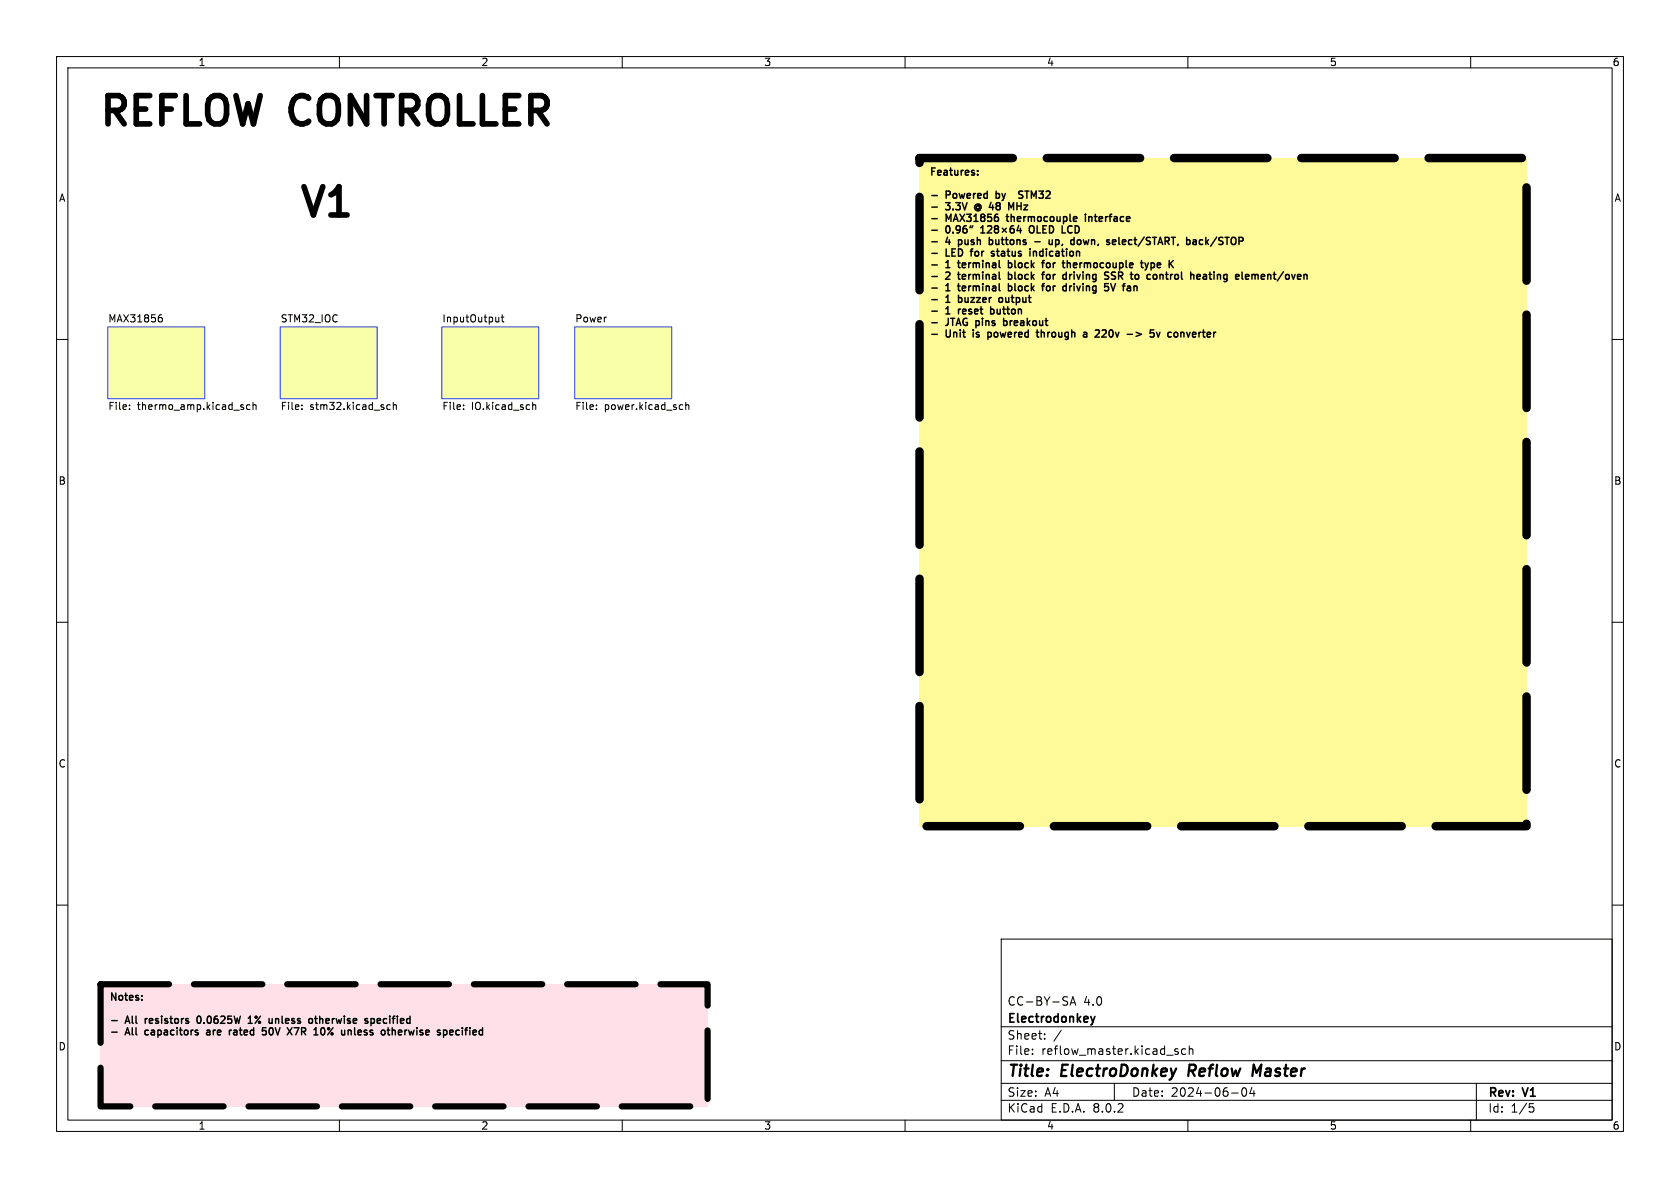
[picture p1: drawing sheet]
<svg xmlns="http://www.w3.org/2000/svg" width="297mm" height="210mm" viewBox="0 0 297 210" stroke-linecap="round" stroke-linejoin="round" font-family="sans-serif">
<g fill="none" stroke="#000" stroke-width=".18">
<path d="M10 10h277v190h-277zM12 12h273v186h-273zM60 10v2M110 10v2M160 10v2M210 10v2M260 10v2M10 60h2M285 60h2M10 110h2M285 110h2M10 160h2"/>
<path d="M285 160h2M177 166h108v32h-108zM188.5 176.2l.2 .1M188.7 177.1v.5M189.2 177.7l.5-1.5 .5 1.5M189.3 177.3h.7M60 198v2M110 198v2M160 198v2M177 194.5h108M177 191.5h108M177 187.5h108"/>
<path d="M177 181.5h108M182.5 186.3v.1M182.5 185.5v.1M184.7 183.6v.1M184.7 182.8v.1M187.6 182.1l-1.3 2M197 191.5v3M208.2 185.5l-.3-.1-.2 .2v.2l.5 .2v.3h-.5M209.6 185.5l-.4-.1-.3 .3v.4l.1 .2h.6M210 198v2M210.2 185.5l.3-.1 .3 .1 .1 .9M210.2 184.9v1.5"/>
<path d="M217.7 193.2h1.2M219.7 192.4l.2-.1a.81 .81 0 0 1 .6 .6 .81 .81 0 0 1-.3 .8l-.2 .1a.81 .81 0 0 1-.3-1.4zM221.3 192.2l-.3 1.1h.9M221.7 192.8v1M260 198v2M261 191.5v6.5M270.4 195.1h.7M270.5 195.7h.4l.3 .3-.2 .5-.5 .1"/>
</g>
<path d="M210.3 188.2l-.2 2M223 188.2l-.9 1.4-.5-1.4-.2 2" fill="none" stroke="#000" stroke-width=".4"/>
<path d="M192.8 179.7l.4 1M193.6 179.7l-.4 1M193.2 180.7l-.1 .3" fill="none" stroke="#000" stroke-width=".3"/>
<g fill="#f9ffa9" stroke="#f9ffa9" stroke-width=".18">
<path d="M78.1 57.8h17.1v12.7h-17.1z"/>
<path d="M19 57.8h17.2v12.7h-17.2z"/>
<path d="M49.5 57.8h17.2v12.7h-17.2z"/>
<path d="M101.6 57.8h17.1v12.7h-17.1z"/>
</g>
<path d="M162.6 27.9h107.3v118.2h-107.3z" fill="#fffa99"/>
<path d="M17.8 174h107.3v21.6h-107.3z" fill="#ffe0e8"/>
<path d="M19 57.8h17.2v12.7h-17.2zM49.5 57.8h17.2v12.7h-17.2zM78.1 57.8h17.1v12.7h-17.1zM101.6 57.8h17.1v12.7h-17.1z" fill="none" stroke="#283fff" stroke-width=".18"/>
<g fill="none" stroke="#000" stroke-width=".18">
<path d="M28.2 56.1h.3l.2 .3-.1 .4-.4 .1M28.3 55.6h.3M88.2 56.1v.8M88.2 56.8l-.4 .1M88.6 56.1h.5M88.8 55.6v1.1l.3 .2M22.9 72.3v.1M22.9 71.6v.1M43 72v.3M44.2 71.6l-.4-.1-.2 .3 .1 .5h.5M44.7 71.7l.2-.2 .3 .1 .1 .8M44.7 71.1v1.3"/>
<path d="M53.4 72.3v.1M53.4 71.6v.1M68.4 72.2l.2 .2 .4-.1M69 71.6l-.4-.1-.2 .3M69.5 71.7l.2-.2 .3 .1 .1 .8M69.5 71.1v1.3M82 72.3v.1M82 71.6v.1M94.2 71.1v1.3M94.2 71.7l.2-.2 .3 .1v.8M105.4 72.3v.1M105.4 71.6v.1"/>
<path d="M120.3 71.5l.4 .1M120.7 72.3l-.4 .1M121.2 71.7l.2-.2 .3 .1 .1 .8M121.2 71.1v1.3"/>
</g>
<path d="M162.6 27.9h107.3v118.2h-107.3z" fill="none" stroke="#000" stroke-width="1.5" stroke-dasharray="16.5 6"/>
<g fill="none" stroke="#000" stroke-width=".25">
<path d="M164.7 34.6h1M164.7 36.6h1M164.7 38.7h1M165.3 29.7h-.6v1.3M167.3 39.1v-1.2l.4 .9 .4-.9v1.2M167.9 33.9l-.6-.1v1.2M168.1 29.7v1.1M168.5 39.1l.5-1.2 .4 1.2M169.7 37.9l.8 1.2M170.1 35.8l.4 1.3 .5-1.3M170.5 37.9l-.8 1.2M170.9 37.9h.8l-.4 .5"/>
<path d="M172.4 38l.1-.1v1.2M172.5 36.2a.59 .59 0 0 0 .2 1M172.8 30.8v.2M172.8 30.2v.1M173.7 39.9v1.3M174.5 33.8v1.2M175.2 35.8l-.3 .9M176.1 33.8v1.2M176.1 35h.1M176.2 34.2l-.1 .1M178 37.9v1.1M178.3 35.8v1.3"/>
<path d="M178.8 37.9v1.2M179.2 35.8v1.3M179.8 35.8v1.3M180.5 35.8v1.3M180.8 33.8h-.5l-.1 .1v.4l.5 .2 .1 .3-.2 .2h-.5M181.2 33.8h.7M181.5 33.8v1.2M182.3 35v-1.2l.5 .9 .4-.9v1.2M183.4 39.9v1.3M183.7 33.8h.7l-.4 .5M184.4 39.9v1.3M184.9 33.9l.2-.1 .5 .1"/>
<path d="M185.5 39.9v1.3M187.8 39.9v1.3M189.2 37.9v1.1M190.1 39.9v1.3M191.9 37.9v.1M191.9 38.3v.8M193.6 37.9v1.1M196.5 37.9l-.3 .1M164.7 40.7h1M164.7 42.7h1M164.7 44.8h1M164.7 46.8h1"/>
<path d="M164.7 48.9h1M164.7 50.9h1M164.7 53h1M164.7 55h1M164.7 57.1h1M164.7 59.1h1M167.2 40.4l.1 .5 .2 .3 .3-.1 .1-.7M167.3 44v1.3M167.3 58.3v1M167.5 41.9l-.3 .9M167.6 46v1.3M167.6 50.1v1.3"/>
<path d="M167.6 52.2v1.3M167.6 54.2v1.3M167.6 56.3v.9M168 58.3v1M168.1 56.3h.7M168.4 56.3v1.2M168.5 41.1v.1M168.9 44h-.6v1.3M169 40.5l.3 .2h.2l.3-.2M169 57.5l.4-1.2 .5 1.2M169.3 48.5h.5M169.3 50.6h.5"/>
<path d="M169.4 42.4v1.3M169.4 46v1.1M169.4 48.1v1.1M169.4 50.1v1.1M169.4 52.2v1.3M169.4 54.6v.9M169.4 43.2h.2M169.4 53.4l.2 .1M169.5 54.8l-.1 .1M169.6 42.4h-.2M169.8 40.2a.84 .84 0 0 1-.4 1h-.3M169.8 44h-.4v1.3"/>
<path d="M170.2 40.5v.4l.3 .3h.2l.3-.3-.2-.4M170.4 40.5l-.2 .1M170.4 58.3v1.1M172 58.7v.9M172.8 42v1.2M173.4 41.2h.7M173.4 54.2v1.1M174.6 58.7v1.3M174.9 42v1.2M174.9 42.4h.4l.1 .1M175.1 54.2v1.3M175.3 40.5l-.8 .7h.8"/>
<path d="M175.3 59.3l-.3 .3-.4-.1M175.4 44.4l-.1 .2v.2l.4 .1 .1 .2-.2 .2-.3-.1M175.4 43.1l-.1 .1h-.4M175.7 55.4l-.2 .1-.4-.1M176 40.5l-.2 .2v.2l.2 .3h.3l.2-.3v-.2l-.2-.2M176.3 44v1.1M176.6 46v1.1M176.6 48.1v1.1M176.6 50.1v1.1M176.6 52.7v.6l.2 .2 .4-.2M177.2 42v1M177.2 40.3l.7 .8"/>
<path d="M177.4 54.2v1.1M177.4 56.3v1.2M177.9 42v1M177.9 40.3l-.7 .8M178 57.4l-.2 .1h-.4M178.2 54.2v1.1M178.2 44v1.1M178.3 46v1.3M178.3 48.1v1.3M178.3 50.1v1.3M178.3 48.6l.3-.1 .2 .1M178.3 50.6h.3l.2 .1"/>
<path d="M178.6 40.5v.4l.2 .3 .4-.1 .1-.5M178.8 49.2l-.2 .2-.3-.1M178.8 47.2l-.2 .1h-.3M178.8 51.3l-.2 .1-.3-.1M178.9 52.2v1.1M179.4 46v1.1M179.4 48.1v1.1M179.4 50.1v1.1M180.4 40.3v.9M181.6 56.3v1.2M181.8 58.3v1.3M182 40.8a.42 .42 0 0 0 .2 .3 .42 .42 0 0 0 .4 0"/>
<path d="M182 52.2v1.1M182.3 46v1.3M182.3 48.1v1.3M182.3 50.1v1.3M182.7 44.4v.9M182.9 44.4l.3 .1M182.9 42.7h1M183.4 58.3v1.1M183.4 59.5l.3 .1M184.1 58.3v1.3M184.1 48.5h.5M184.1 50.6h.5"/>
<path d="M184.4 44v1.3M184.5 48.1h.1M184.5 50.1h.1M184.9 56.3v1.1M185 44v.1M185.1 46.6l-.1 .5 .1 .2h.3M185.4 48.5l-.3 .1-.1 .2 .1 .4 .3 .2M185.4 50.6h-.3l-.1 .2 .1 .5 .3 .1M185.5 42.4v.8h.3l.2-.1M186 42.4v.8M186.6 43.2h.5M186.6 42.4v1.3"/>
<path d="M187.8 44v1.1M188 46v1.1M188.5 48.1v1.3M188.5 50.1v1.3M188.7 46v1.3M188.7 40.6l.2 .4M189.1 48.5v.9M189.1 50.6v.8M189.2 46.5v.8M189.5 48.5l-.4 .3M189.5 50.6l-.4 .2M189.5 58.3v1.3"/>
<path d="M189.9 42v1.2M191 42.5v.6l-.3 .1M192.1 58.8v.8M192.1 59.5l-.1 .1M192.1 59l-.1 .1M193.6 58.4l.2-.1 .4 .1 .2 .2-.1 .3M194.8 58.4l.5-.1 .3 .4-.8 .9h.8M196.2 58.4l.2-.1 .3 .1M196.4 50.1l.4 1.3 .4-1.3M197.2 49l-.2 .4-.5-.1M197.8 48.1v1.3M197.8 42v1l.2 .2"/>
<path d="M199.1 46v1.1M200 48.1v1.1M200.7 42v1M200.8 58.7l1 .4-1 .4M201 50.6v.8M201.8 46v1.1M202.3 41.9l-1.1 1.6M202.4 46.5l.3 .8M202.7 47.3l-.3 .4M203 46.5l-.3 .8M203.4 42h-.5l-.2 .1M203.5 47.3h.4"/>
<path d="M203.5 46.5v1.2M203.7 42h.8M203.9 46.5h-.4M204 58.3h-.6l-.1 .6M204.1 42v1.2M204.5 58.7l.3 .9 .3-.9M204.7 43.2l.4-1.2 .5 1.2M205.6 48.7v.7M206.2 48.1v1.1M206.6 42.1l-.6-.1v1.2M206.7 46v1.3M207.1 42h.7"/>
<path d="M207.4 46l-.7 .8M207.4 42v1.2M208.9 48.1v1.1M209.8 42v1.2M209.8 58.7l.3 .9M210.5 48.1v1.3M211.1 42.4h.2l.2 .2v.6M211.5 42.7h-.4M211.5 43.2h-.4M212.6 42.4h-.3l-.3 .2 .1 .6h.5M212.7 58.3v1.1M212.9 48.5l.3 .1 .1 .8"/>
<path d="M213.2 42v1.2M213.3 48.8l-.4 .1M213.3 49.3l-.4 .1M213.7 48.5h.5M213.9 48.1v1.1l.3 .2M214.6 48.1v.1M215.1 41.9l-1.1 1.6M216.2 42h-.5l-.2 .1M216.6 42h.7M216.9 42v1.2M217.7 42.1l.3-.1 .4 .1M219.6 48.1v1.1"/>
<path d="M219.7 42.1l-.7-.1v1.2M221.4 48.6l.3-.1 .2 .2M221.9 48.7l.2-.2 .3 .1v.8M221.9 48.7v.7M225.3 48.1v1.1M226.9 48l-1.1 1.7M20.5 175.5v1.3l-.7-1.3v1.3M22.2 175.5v1.1M23.4 179.6v1.1M24 179.6v1.1M28.6 179.6v.1M30.2 179.6v1.1"/>
<path d="M35.4 179.7l-.2-.1a.68 .68 0 0 0-.4 .7 .68 .68 0 0 0 .4 .6l.2-.1M36.7 179.7l.2-.1 .3 .1M38.4 179.6l-.4 .1M39 179.7l.2-.1 .5 .1M40.9 179.6h-.6v.6M41.4 179.6l.3 1.3M42.5 179.6l-.3 1.3M43.9 180l.3-.4v1.3M45.1 179.8l.2-.2 .2 .2M46.1 179.6l-1 1.3M49.9 179.6v1.1M55.8 179.6v1.1l.3 .2"/>
<path d="M56.5 179.6v1.3M60.9 179.6v.1M68.9 179.6v.1M69.8 179.6l-.3 .2M70.2 179.6v.1M72.5 179.6v1.3M19.8 180.4h.9M19.8 182.5h.9M22.1 180.9l.4-1.3 .5 1.3M22.1 182.9l.4-1.2 .5 1.2M23.4 181.7v1.1M24 181.7v1.1"/>
<path d="M25.7 180.1v.8M25.7 182.2v.6M25.7 180.2v.1M31.9 181.7v1.1M37 182.2l.1 .1M37.1 182.4l-.4 .1-.2 .1 .2 .3h.4M41.8 182.5h-.3l-.2 .1v.3h.5M42.5 181.7v1.1M43.9 180.9h.7M44.8 181.7v1.2M46.4 181.7v.6M47 182.2l.1 .5-.3 .2"/>
<path d="M47.6 182.2l.1 .6 .3 .1M48.7 181.7l.4 1.2 .4-1.2M48.7 180.1v.8M49.2 180.1h-.3l-.2 .1M50.8 181.7l.8 1.2M51.6 181.7l-.8 1.2M52.8 181.7l-.5 1.2M53.3 181.7v1.2M55.6 180.1h.5M55.7 181.9l.2-.2v1.2M56.7 180.1l-.2 .1M58.9 181.7l-1 1.2"/>
<path d="M62.7 181.7v1.1l.2 .1M63.4 182.2l-.1 .6 .2 .1h.2M63.9 182.4l-.6 .1M66 180.1l.2 .2v.4l-.2 .2M67.1 180.1h-.2l-.2 .1v.6l.4 .1M67.3 180.4l-.6 .1M68.6 181.7v1.1M69.3 181.7v1.2M70.4 182.3l.1 .6h.5M81.2 182.2l-.4-.1-.2 .2 .1 .6h.5M81.7 181.7v.1M82.6 181.7l-.3 .2"/>
<path d="M83.1 181.7v.1M85.3 181.7v1.2"/>
</g>
<path d="M17.8 174h107.3v21.6h-107.3z" fill="none" stroke="#000" stroke-width="1.1" stroke-dasharray="12.1 4.4"/>
<g font-size="7">
<text x="16.9" y="23.6">REFLOW CONTROLLER</text>
<text x="52.3" y="39.7">V1</text>
</g>
<g font-size="2.8">
<text x="178" y="190.9">Title:</text>
<text x="187.7" y="190.9">ElectroDonkey</text>
<text x="210.9" y="190.9">Reflow</text>
<text x="223.1" y="190.9">Master</text>
</g>
<g font-size="2.1">
<text x="178" y="178">CC-BY-SA</text>
<text x="191.5" y="178">4.0</text>
<text x="178" y="184">Sheet:</text>
<text x="178" y="181.2">Electrodonkey</text>
<text x="178" y="186.7">File:</text>
<text x="184.1" y="186.7">reflow_master.kicad_sch</text>
<text x="178" y="196.9">KiCad</text>
<text x="178" y="194.1">Size:</text>
<text x="184.7" y="194.1">A4</text>
<text x="185.7" y="196.9">E.D.A.</text>
<text x="193.3" y="196.9">8.0.2</text>
<text x="200" y="194.1">Date:</text>
<text x="207" y="194.1">2024-06-04</text>
<text x="263" y="194.3">Rev:</text>
<text x="263" y="196.9">Id:</text>
<text x="267.1" y="196.9">1/5</text>
<text x="269.4" y="194.3">V1</text>
</g>
<g font-size="1.8">
<text x="35" y="11.9">1</text>
<text x="85" y="11.9">2</text>
<text x="135" y="11.9">3</text>
<text x="185" y="11.9">4</text>
<text x="235" y="11.9">5</text>
<text x="285" y="11.9">6</text>
<text x="10.3" y="35.9">A</text>
<text x="164.3" y="31.7">Features:</text>
<text x="167.3" y="35.8">Powered</text>
<text x="176.6" y="35.8">by</text>
<text x="181.7" y="35.8">STM32</text>
<text x="285.3" y="35.9">A</text>
<text x="167.3" y="37.8">3.3V</text>
<text x="167.3" y="39.9">MAX31856</text>
<text x="172.9" y="37.8">@ 48</text>
<text x="178.6" y="39.9">thermocouple</text>
<text x="179.9" y="37.8">MHz</text>
<text x="183.1" y="41.9">OLED</text>
<text x="189.3" y="41.9">LCD</text>
<text x="192.9" y="39.9">interface</text>
<text x="167.3" y="43.9">4</text>
<text x="167.3" y="46">LED</text>
<text x="170" y="43.9">push</text>
<text x="172.2" y="46">for</text>
<text x="175.9" y="43.9">buttons</text>
<text x="176.4" y="46">status</text>
<text x="183.7" y="46">indication</text>
<text x="187.5" y="43.9">up,</text>
<text x="191.9" y="43.9">down,</text>
<text x="198.8" y="43.9">select/START,</text>
<text x="213.4" y="43.9">back/STOP</text>
<text x="167.3" y="48">1</text>
<text x="167.3" y="50.1">2</text>
<text x="167.3" y="52.1">1</text>
<text x="170" y="48">terminal</text>
<text x="170" y="50.1">terminal</text>
<text x="170" y="52.1">terminal</text>
<text x="179.3" y="48">block</text>
<text x="179.3" y="50.1">block</text>
<text x="179.3" y="52.1">block</text>
<text x="185.9" y="48">for</text>
<text x="185.9" y="50.1">for</text>
<text x="185.9" y="52.1">for</text>
<text x="190" y="48">thermocouple</text>
<text x="190" y="50.1">driving</text>
<text x="190" y="52.1">driving</text>
<text x="197.9" y="50.1">SSR</text>
<text x="197.9" y="52.1">5V</text>
<text x="203.1" y="50.1">to</text>
<text x="204.4" y="48">type</text>
<text x="206.4" y="50.1">control</text>
<text x="209.8" y="48">K</text>
<text x="214.6" y="50.1">heating</text>
<text x="223.1" y="50.1">element/oven</text>
<text x="19" y="57.1">MAX31856</text>
<text x="49.5" y="57.1">STM32_IOC</text>
<text x="78.1" y="57.1">InputOutput</text>
<text x="101.6" y="57.1">Power</text>
<text x="167.3" y="54.2">1</text>
<text x="167.3" y="56.2">1</text>
<text x="167.3" y="58.3">JTAG pins</text>
<text x="170" y="54.2">buzzer</text>
<text x="170" y="56.2">reset</text>
<text x="176.2" y="56.2">button</text>
<text x="177.7" y="54.2">output</text>
<text x="178.5" y="58.3">breakout</text>
<text x="167.3" y="60.3">Unit</text>
<text x="172.6" y="60.3">is</text>
<text x="175.7" y="60.3">powered</text>
<text x="184.9" y="60.3">through</text>
<text x="193.7" y="60.3">a</text>
<text x="196.3" y="60.3">220v</text>
<text x="202.3" y="60.3">-&gt;</text>
<text x="207" y="60.3">5v</text>
<text x="210.6" y="60.3">converter</text>
<text x="19" y="72.8">File:</text>
<text x="24.3" y="72.8">thermo_amp.kicad_sch</text>
<text x="49.5" y="72.8">File:</text>
<text x="54.8" y="72.8">stm32.kicad_sch</text>
<text x="78.1" y="72.8">File:</text>
<text x="83.3" y="72.8">IO.kicad_sch</text>
<text x="101.6" y="72.8">File:</text>
<text x="106.8" y="72.8">power.kicad_sch</text>
<text x="10.3" y="85.9">B</text>
<text x="285.3" y="85.9">B</text>
<text x="10.3" y="135.9">C</text>
<text x="285.3" y="135.9">C</text>
<text x="19.3" y="177.5">Notes:</text>
<text x="10.3" y="185.9">D</text>
<text x="22.3" y="181.6">All</text>
<text x="22.3" y="183.7">All</text>
<text x="26.2" y="181.6">resistors</text>
<text x="26.2" y="183.7">capacitors</text>
<text x="35.9" y="181.6">0.0625W</text>
<text x="37.6" y="183.7">are</text>
<text x="42.1" y="183.7">rated</text>
<text x="45.5" y="181.6">1%</text>
<text x="48.5" y="183.7">50V</text>
<text x="49.6" y="181.6">unless</text>
<text x="53.5" y="183.7">X7R</text>
<text x="57.2" y="181.6">otherwise</text>
<text x="58.6" y="183.7">10%</text>
<text x="64" y="183.7">unless</text>
<text x="67.7" y="181.6">specified</text>
<text x="71.6" y="183.7">otherwise</text>
<text x="82" y="183.7">specified</text>
<text x="285.3" y="185.9">D</text>
<text x="35" y="199.9">1</text>
<text x="85" y="199.9">2</text>
<text x="135" y="199.9">3</text>
<text x="185" y="199.9">4</text>
<text x="235" y="199.9">5</text>
<text x="285" y="199.9">6</text>
</g>
</svg>
